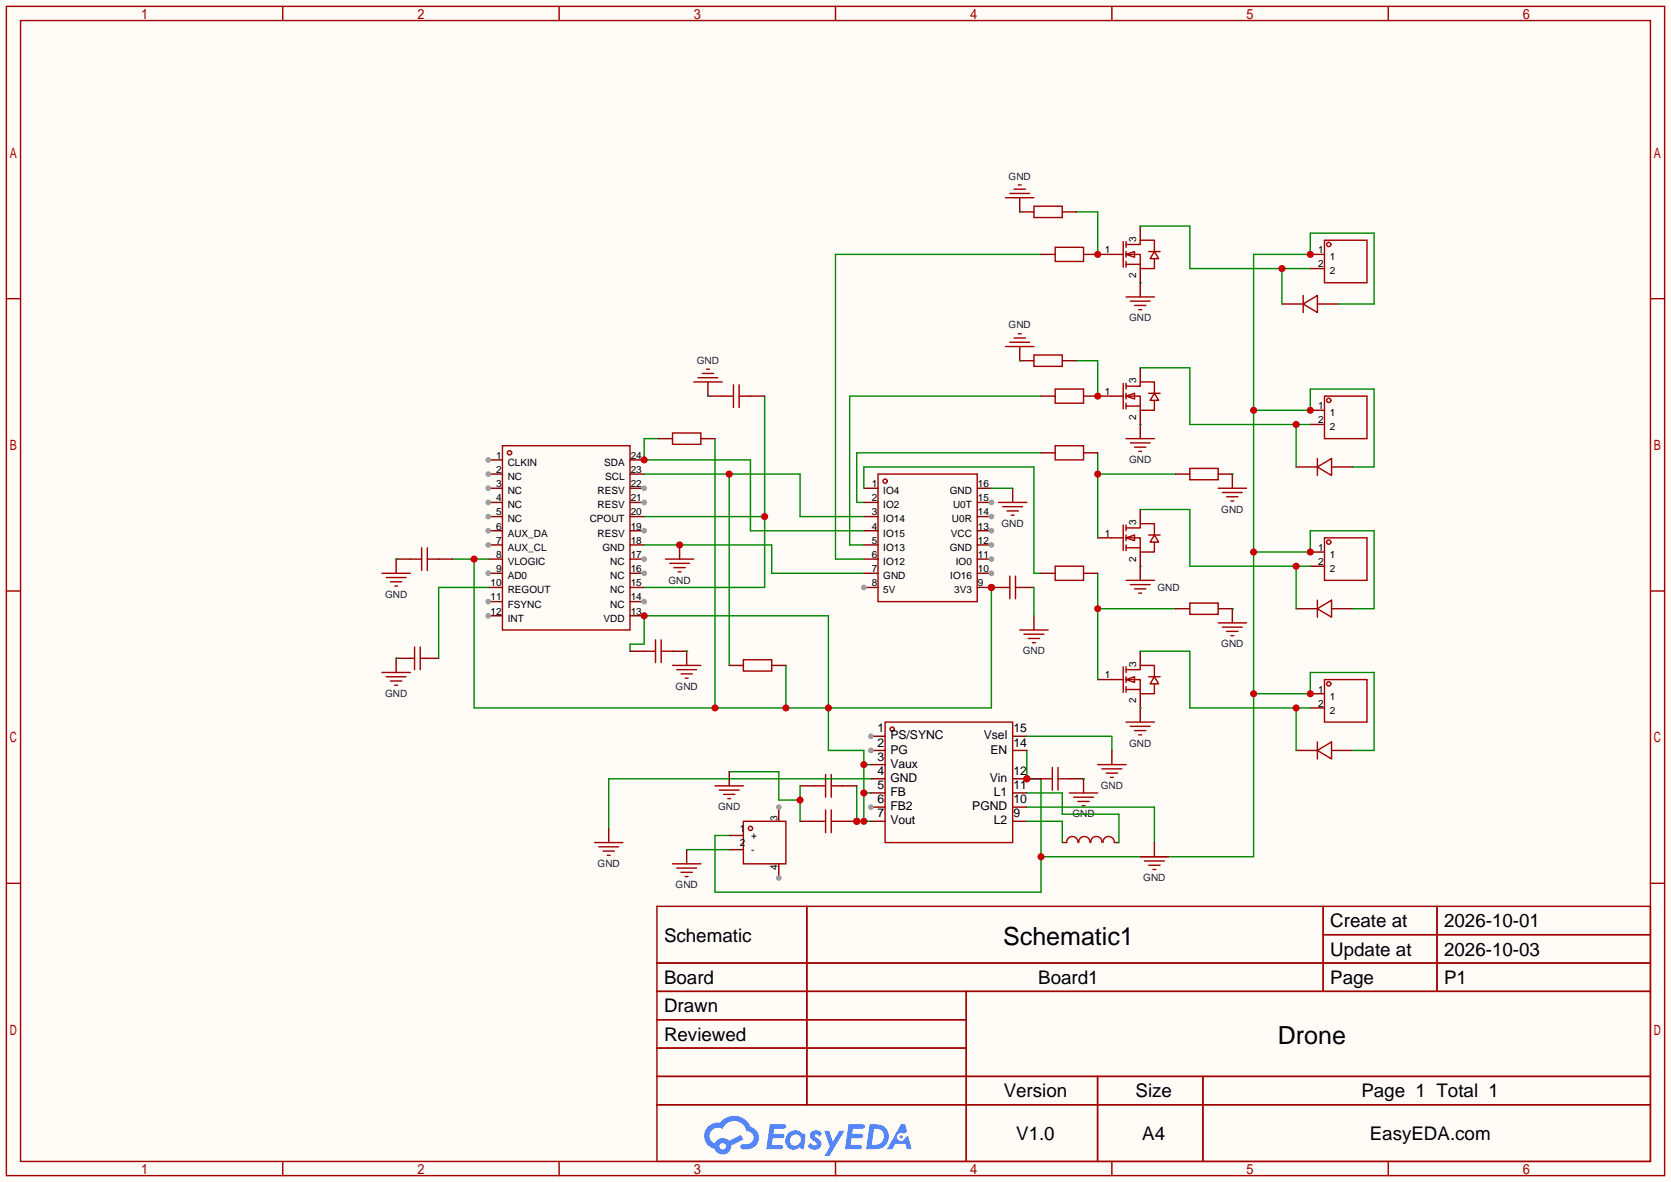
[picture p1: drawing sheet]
<svg xmlns="http://www.w3.org/2000/svg" width="299mm" height="212mm" viewBox="0 0 299 212" stroke-linecap="round" stroke-linejoin="round" font-family="sans-serif">
<path d="M0 0h299.5v211.8h-299.5z" fill="#fffcf7"/>
<g fill="none" stroke="#a10000" stroke-width=".25">
<path d="M1.1 1.1h297.2v209.6h-297.2zM3.7 3.7h292.1v204.5h-292.1zM50.7 1.1v2.6M100.2 1.1v2.6M149.7 1.1v2.6M199.3 1.1v2.6M248.8 1.1v2.6M1.1 53.5h2.6M295.8 53.5h2.5M1.1 105.9h2.6M295.8 105.9h2.5M1.1 158.3h2.6"/>
<path d="M295.8 158.3h2.5M117.7 162.4h178.1v45.8h-178.1zM117.7 172.6h178.1M117.7 177.7h178.1M144.6 162.4v35.6M173.2 177.7v30.5M237.1 162.4v15.3M237.1 167.5h58.7M257.5 162.4v15.3M117.7 182.8h55.5M117.7 192.9h178.1M117.7 187.8h55.5"/>
<path d="M117.7 198h178.1M196.7 192.9v15.3M215.6 192.9v15.3M50.7 208.2v2.5M100.2 208.2v2.5M149.7 208.2v2.5M199.3 208.2v2.5M248.8 208.2v2.5"/>
</g>
<g fill="#5487ff">
<path d="M145.5 202.8a1.3 1.3 0 0 1 1.8 .3l-.4 .6a.54 .54 0 0 0-.9-.2l.1 .2a1.58 1.58 0 0 1 1.1 1.6 1.43 1.43 0 0 1-2.5 .1l.5-.6a.64 .64 0 0 0 .5 .5 .64 .64 0 0 0 .7-.3l-.2-.2a1.6 1.6 0 0 1-1-1.6z"/>
<path d="M147.7 202.7h.9l.7 1.9 1.1-1.9h.9l-2.7 4.5h-.9l1-1.7z"/>
<path d="M138 201.5h1.6a1.31 1.31 0 0 1 1.2 .2 .4 .4 0 0 1-.3 .6h-1.8l-.1 .9h1.6a.4 .4 0 0 1 .4 .4 .4 .4 0 0 1-.4 .4h-1.7l-.2 1.2h.8a1.23 1.23 0 0 1 1.2 .2 .39 .39 0 0 1-.3 .6h-2.7z"/>
<path d="M152.1 201.5h1.6a1.32 1.32 0 0 1 1.3 .2 .39 .39 0 0 1-.4 .6h-1.7l-.2 .9h1.7a.4 .4 0 0 1 .3 .4 .4 .4 0 0 1-.4 .4h-1.7l-.2 1.2h.8a1.23 1.23 0 0 1 1.2 .2 .39 .39 0 0 1-.3 .6h-2.7z"/>
<path d="M161.5 201.5h.7l.4 1.3-.7 .4a.75 .75 0 0 0-1.1 .3 .75 .75 0 0 0 .5 1 .75 .75 0 0 0 .9-.6l.6-.3 .6 2.4h-.9l-.2-1h-1.9l-.5 1h-.9z"/>
<path d="M155.9 201.5l-.7 4.5h1.5a2.27 2.27 0 0 0 2.6-2.3 2.27 2.27 0 0 0-2.7-2.2zM156.6 202.3a1.5 1.5 0 0 1 1.8 1.5 1.5 1.5 0 0 1-1.9 1.4h-.3z"/>
<path d="M141.3 203.1a1.62 1.62 0 0 0-.4 2.1 1.62 1.62 0 0 0 2 .7l.4-.3 .3 .3 .5 .1 .3-2.5-.2-.3h-.4a1.58 1.58 0 0 0-2.5-.1zM141.9 203.6a.98 .98 0 0 1 1.5 .2 .98 .98 0 0 1-.6 1.5 .94 .94 0 0 1-1.2-.4 .94 .94 0 0 1 .3-1.3z"/>
<path d="M126.9 201.9a2.37 2.37 0 0 0 1.2 4 1.54 1.54 0 0 0 1.7 1 1.54 1.54 0 0 0 1.3-1.6l2.1-1.1-.5-.8-2 1.1a1.57 1.57 0 0 0-2.6 .4 1.5 1.5 0 0 1-.8-2.1 1.5 1.5 0 0 1 2.2-.5 2.23 2.23 0 0 1 2.3-1.4 2.23 2.23 0 0 1 2 1.8 1.16 1.16 0 0 1 1.2 1.1 1.16 1.16 0 0 1-1 1.3h-.7a.47 .47 0 0 0-.6 .3 .47 .47 0 0 0 .4 .6 2.23 2.23 0 0 0 2.3-.7 2.23 2.23 0 0 0 .4-2.3 2.16 2.16 0 0 0-1.3-1.1 3.2 3.2 0 0 0-5.4-.7l-1.2 .1zM129 205.4a.58 .58 0 0 1 1.1 0 .58 .58 0 0 1-1.1 0z"/>
<circle cx="161.5" cy="203.8" r=".28"/>
</g>
<g fill="none" stroke="#a10000" stroke-width=".25">
<path d="M90 79.9h22.9v33h-22.9z"/>
<circle cx="91.3" cy="81.2" r=".38"/>
</g>
<path d="M87.5 82.4h2.5" fill="none" stroke="#870000" stroke-width=".25"/>
<circle cx="87.5" cy="82.4" r=".51" fill="#999"/>
<path d="M87.5 85h2.5" fill="none" stroke="#870000" stroke-width=".25"/>
<circle cx="87.5" cy="85" r=".51" fill="#999"/>
<path d="M87.5 87.5h2.5" fill="none" stroke="#870000" stroke-width=".25"/>
<circle cx="87.5" cy="87.5" r=".51" fill="#999"/>
<path d="M87.5 90h2.5" fill="none" stroke="#870000" stroke-width=".25"/>
<circle cx="87.5" cy="90" r=".51" fill="#999"/>
<path d="M87.5 92.6h2.5" fill="none" stroke="#870000" stroke-width=".25"/>
<circle cx="87.5" cy="92.6" r=".51" fill="#999"/>
<path d="M87.5 95.1h2.5" fill="none" stroke="#870000" stroke-width=".25"/>
<circle cx="87.5" cy="95.1" r=".51" fill="#999"/>
<path d="M87.5 97.7h2.5" fill="none" stroke="#870000" stroke-width=".25"/>
<circle cx="87.5" cy="97.7" r=".51" fill="#999"/>
<path d="M87.5 100.2h2.5M87.5 102.7h2.5" fill="none" stroke="#870000" stroke-width=".25"/>
<circle cx="87.5" cy="102.7" r=".51" fill="#999"/>
<path d="M87.5 105.3h2.5M87.5 107.8h2.5" fill="none" stroke="#870000" stroke-width=".25"/>
<circle cx="87.5" cy="107.8" r=".51" fill="#999"/>
<path d="M87.5 110.4h2.5" fill="none" stroke="#870000" stroke-width=".25"/>
<circle cx="87.5" cy="110.4" r=".51" fill="#999"/>
<path d="M112.9 110.4h2.5M112.9 107.8h2.5" fill="none" stroke="#870000" stroke-width=".25"/>
<circle cx="115.4" cy="107.8" r=".51" fill="#999"/>
<path d="M112.9 105.3h2.5M112.9 102.7h2.5" fill="none" stroke="#870000" stroke-width=".25"/>
<circle cx="115.4" cy="102.7" r=".51" fill="#999"/>
<path d="M112.9 100.2h2.5" fill="none" stroke="#870000" stroke-width=".25"/>
<circle cx="115.4" cy="100.2" r=".51" fill="#999"/>
<path d="M112.9 97.7h2.5M112.9 95.1h2.5" fill="none" stroke="#870000" stroke-width=".25"/>
<circle cx="115.4" cy="95.1" r=".51" fill="#999"/>
<path d="M112.9 92.6h2.5M112.9 90h2.5" fill="none" stroke="#870000" stroke-width=".25"/>
<circle cx="115.4" cy="90" r=".51" fill="#999"/>
<path d="M112.9 87.5h2.5" fill="none" stroke="#870000" stroke-width=".25"/>
<circle cx="115.4" cy="87.5" r=".51" fill="#999"/>
<path d="M112.9 85h2.5M112.9 82.4h2.5M154.8 87.5h2.6M154.8 90h2.6M154.8 92.6h2.6M154.8 95.1h2.6M154.8 97.7h2.6M154.8 100.2h2.6M154.8 102.7h2.6M154.8 105.3h2.6" fill="none" stroke="#870000" stroke-width=".25"/>
<g fill="none" stroke="#a10000" stroke-width=".25">
<path d="M157.4 85h17.7v22.8h-17.7z"/>
<circle cx="158.6" cy="86.2" r=".38"/>
</g>
<circle cx="154.8" cy="105.3" r=".51" fill="#999"/>
<path d="M175.1 105.3h2.6M175.1 102.7h2.6" fill="none" stroke="#870000" stroke-width=".25"/>
<circle cx="177.7" cy="102.7" r=".51" fill="#999"/>
<path d="M175.1 100.2h2.6" fill="none" stroke="#870000" stroke-width=".25"/>
<circle cx="177.7" cy="100.2" r=".51" fill="#999"/>
<path d="M175.1 97.7h2.6" fill="none" stroke="#870000" stroke-width=".25"/>
<circle cx="177.7" cy="97.7" r=".51" fill="#999"/>
<path d="M175.1 95.1h2.6" fill="none" stroke="#870000" stroke-width=".25"/>
<circle cx="177.7" cy="95.1" r=".51" fill="#999"/>
<path d="M175.1 92.6h2.6" fill="none" stroke="#870000" stroke-width=".25"/>
<circle cx="177.7" cy="92.6" r=".51" fill="#999"/>
<path d="M175.1 90h2.6" fill="none" stroke="#870000" stroke-width=".25"/>
<circle cx="177.7" cy="90" r=".51" fill="#999"/>
<g fill="none" stroke="#870000" stroke-width=".25">
<path d="M196.7 45.6h2.6M204.3 40.5v2.6M204.3 48.1v2.6M229.7 54.5h3.9M236.1 54.5h3.8M196.7 71h2.6M204.3 65.9v2.6M204.3 73.5v2.6M175.1 87.5h2.6M196.7 96.4h2.6M204.3 91.3v2.6M204.3 98.9v2.6"/>
<path d="M232.3 83.7h3.8M238.6 83.7h3.8M204.3 116.7v2.6M232.3 109.1h3.8M238.6 109.1h3.8M196.7 121.8h2.6M204.3 124.3v2.6M232.3 134.5h3.8M238.6 134.5h3.8"/>
</g>
<g fill="none" stroke="#a10000" stroke-width=".25">
<path d="M199.3 45.6h2M201.3 43.3v4.6M201.8 45.6l1.5-.5v1zM201.8 43.8h2.5v-.7h2.6v2M201.8 45.6h2.5v2.5h2.6v-1.7M201.8 47.4h2.5M201.8 43.3v1M201.8 45.1v1M201.8 46.9v1M205.9 45.1h2M206.9 45.1l.7 1.3h-1.5zM233.6 54.5l2.5-1.5v3z"/>
<path d="M233.6 53v3M199.3 71h2M201.3 68.7v4.6M201.8 71l1.5-.5v1zM201.8 69.2h2.5v-.7h2.6v2M201.8 71h2.5v2.5h2.6v-1.7M201.8 68.7v1M201.8 70.5v1M201.8 72.3v1M201.8 72.8h2.5M205.9 70.5h2M206.9 70.5l.7 1.3h-1.5z"/>
<path d="M199.3 96.4h2M201.3 94.1v4.6M201.8 96.4l1.5-.5v1zM201.8 94.6h2.5v-.7h2.6v2M201.8 96.4h2.5v2.5h2.6v-1.7M201.8 94.1v1M201.8 95.9v1M201.8 97.7v1M201.8 98.2h2.5M205.9 95.9h2M206.9 95.9l.7 1.3h-1.5zM236.1 83.7l2.5-1.5v3z"/>
<path d="M236.1 82.2v3M201.3 119.5v4.6M201.8 119.5v1M236.1 109.1l2.5-1.5v3zM236.1 107.6v3M199.3 121.8h2M201.8 121.8l1.5-.5v1zM201.8 120h2.5v-.7h2.6v2M201.8 121.8h2.5v2.5h2.6v-1.7M201.8 121.3v1M201.8 123.1v1M201.8 123.6h2.5"/>
<path d="M205.9 121.3h2M206.9 121.3l.7 1.3h-1.5zM236.1 134.5l2.5-1.5v3zM236.1 133v3"/>
</g>
<path d="M115.4 97.7h22.9v5h16.5M115.4 85h28v7.6h11.4M130.7 85v34.3" fill="none" stroke="#008700" stroke-width=".25"/>
<circle cx="130.7" cy="85" r=".63" fill="#c00"/>
<path d="M118 78.6h-2.6v3.8h19.1v12.7h20.3" fill="none" stroke="#008700" stroke-width=".25"/>
<circle cx="115.4" cy="82.4" r=".63" fill="#c00"/>
<path d="M186.6 45.6h-36.9v54.6h5.1M186.6 71h-34.3v26.7h2.5M196.7 81.2v15.2M196.7 85h14" fill="none" stroke="#008700" stroke-width=".25"/>
<circle cx="196.7" cy="85" r=".63" fill="#c00"/>
<path d="M154.8 87.5v-3.8h30.5v19h1.3M186.6 81.2h-33.1v8.8h1.3M196.7 102.7v19.1M196.7 109.1h14" fill="none" stroke="#008700" stroke-width=".25"/>
<circle cx="196.7" cy="109.1" r=".63" fill="#c00"/>
<path d="M204.3 65.9h8.9v10.2h21.6M232.3 76.1v7.6" fill="none" stroke="#008700" stroke-width=".25"/>
<circle cx="232.3" cy="76.1" r=".63" fill="#c00"/>
<path d="M204.3 40.5h8.9v7.6h21.6M229.7 48.1v6.4" fill="none" stroke="#008700" stroke-width=".25"/>
<circle cx="229.7" cy="48.1" r=".63" fill="#c00"/>
<path d="M128.1 78.6v48.3M81.2 100.2h6.3M85 100.2v26.7h92.7v-21.6M112.9 116.7v-1.3h2.5v-5h33.1v24.1h6.3v12.7M140.8 119.3v7.6M154.8 137h1.3M153.5 140.8v6.4h2.6M154.8 142.1h1.3" fill="none" stroke="#008700" stroke-width=".25"/>
<g fill="#c00">
<circle cx="148.5" cy="126.9" r=".63"/>
<circle cx="177.7" cy="105.3" r=".63"/>
<circle cx="154.8" cy="137" r=".63"/>
<circle cx="154.8" cy="142.1" r=".63"/>
<circle cx="154.8" cy="147.2" r=".63"/>
<circle cx="153.5" cy="147.2" r=".63"/>
<circle cx="115.4" cy="110.4" r=".63"/>
<circle cx="140.8" cy="126.9" r=".63"/>
<circle cx="128.1" cy="126.9" r=".63"/>
<circle cx="85" cy="100.2" r=".63"/>
</g>
<path d="M204.3 50.7v2.5M204.3 76.1v2.5M121.8 97.7v2.5M204.3 101.5v2.5M204.3 126.9v2.5M123.1 152.3v2.5" fill="none" stroke="#870000" stroke-width=".25"/>
<g fill="none" stroke="#a10000" stroke-width=".25">
<path d="M201.8 53.2h5.1M202.6 54h3.5M203.3 54.7h2.1M204.1 55.5h.5M201.8 78.6h5.1M202.6 79.4h3.5M203.3 80.1h2.1M204.1 80.9h.5M201.8 104h5.1M202.6 104.8h3.5M203.3 105.5h2.1M204.1 106.3h.5"/>
<path d="M201.8 129.4h5.1M202.6 130.2h3.5M203.3 130.9h2.1M204.1 131.7h.5M120.5 154.8h5.1M121.3 155.6h3.5M122 156.3h2.1M122.8 157.1h.5"/>
</g>
<circle cx="121.8" cy="97.7" r=".63" fill="#c00"/>
<g fill="none" stroke="#a10000" stroke-width=".25">
<path d="M237.4 43.1h7.6v7.6h-7.6zM237.4 71h7.6v7.6h-7.6zM178.9 90h5.1M179.7 90.8h3.6M180.5 91.6h2M181.2 92.3h.5M237.4 96.4h7.6v7.6h-7.6zM119.3 100.2h5M120 101h3.6M120.8 101.7h2M121.5 102.5h.5M237.4 121.8h7.6v7.6h-7.6z"/>
<circle cx="238.1" cy="43.8" r=".38"/>
<circle cx="238.1" cy="71.8" r=".38"/>
<circle cx="238.1" cy="97.2" r=".38"/>
<circle cx="238.1" cy="122.6" r=".38"/>
</g>
<path d="M234.8 45.6h2.6M234.8 48.1h2.6M234.8 73.5h2.6M234.8 76.1h2.6M181.5 87.5v2.5M234.8 98.9h2.6M234.8 101.5h2.6M234.8 124.3h2.6M234.8 126.9h2.6" fill="none" stroke="#870000" stroke-width=".25"/>
<path d="M239.9 54.5h6.4v-12.7h-11.5v3.8h-10.1v107.9h-38.1M224.7 73.5h10.1v-3.8h11.5v14h-3.9M177.7 87.5h3.8M224.7 98.9h10.1v-3.8h11.5v14h-3.9M184 134.5v5.1h2.6v20.3h-58.5v-10.2h2.6M224.7 124.3h10.1v-3.8h11.5v14h-3.9M123.1 152.3h7.6" fill="none" stroke="#008700" stroke-width=".25"/>
<g fill="#c00">
<circle cx="186.6" cy="153.5" r=".63"/>
<circle cx="184" cy="139.6" r=".63"/>
<circle cx="224.7" cy="124.3" r=".63"/>
<circle cx="224.7" cy="98.9" r=".63"/>
<circle cx="224.7" cy="73.5" r=".63"/>
<circle cx="234.8" cy="73.5" r=".63"/>
<circle cx="234.8" cy="45.6" r=".63"/>
<circle cx="234.8" cy="98.9" r=".63"/>
<circle cx="234.8" cy="124.3" r=".63"/>
</g>
<g fill="none" stroke="#a10000" stroke-width=".25">
<path d="M158.6 129.4h22.9v21.6h-22.9z"/>
<circle cx="159.9" cy="130.7" r=".38"/>
</g>
<path d="M156.1 132h2.5" fill="none" stroke="#870000" stroke-width=".25"/>
<circle cx="156.1" cy="132" r=".51" fill="#999"/>
<path d="M156.1 134.5h2.5" fill="none" stroke="#870000" stroke-width=".25"/>
<circle cx="156.1" cy="134.5" r=".51" fill="#999"/>
<path d="M156.1 137h2.5M156.1 139.6h2.5M156.1 142.1h2.5M156.1 144.7h2.5" fill="none" stroke="#870000" stroke-width=".25"/>
<circle cx="156.1" cy="144.7" r=".51" fill="#999"/>
<path d="M181.5 139.6h5.1M181.5 134.5h2.5M181.5 132h2.5M156.1 147.2h2.5M181.5 147.2h2.5M181.5 144.7h2.5M181.5 142.1h2.5" fill="none" stroke="#870000" stroke-width=".25"/>
<path d="M188.6 137.5v4.1" fill="none" stroke="#a10000" stroke-width=".25"/>
<circle cx="184" cy="139.6" r=".63" fill="#c00"/>
<path d="M186.6 139.6h2M189.6 139.6h2M189.6 137.5v4.1M148 145.2v4M149 147.2h2M149 145.2v4M191.6 142.1h5.1M192.4 142.9h3.6M193.2 143.6h2M193.9 144.4h.5" fill="none" stroke="#a10000" stroke-width=".25"/>
<path d="M191.6 139.6h2.6v2.5M143.4 147.2h2.5M151 147.2h2.5" fill="none" stroke="#870000" stroke-width=".25"/>
<path d="M194.2 139.6h.1" fill="none" stroke="#008700" stroke-width=".25"/>
<circle cx="153.5" cy="147.2" r=".63" fill="#c00"/>
<path d="M148 138.8v4.1M149 138.8v4.1M145.9 147.2h2.1M145.9 140.8h2.1M149 140.8h2" fill="none" stroke="#a10000" stroke-width=".25"/>
<path d="M143.4 140.8h2.5M151 140.8h2.5" fill="none" stroke="#870000" stroke-width=".25"/>
<path d="M130.7 138.3h8.9v5.1h3.8M143.4 140.8v6.4" fill="none" stroke="#008700" stroke-width=".25"/>
<circle cx="143.4" cy="143.4" r=".63" fill="#c00"/>
<path d="M177.7 105.3h2.5M130.7 138.3v2.5M199.3 134.5v2.5M109.1 148.5v2.5M190.4 151h.7M199.8 151h.7M206.9 151v2.5" fill="none" stroke="#870000" stroke-width=".25"/>
<g fill="none" stroke="#a10000" stroke-width=".25">
<path d="M181 103.3v4M182 103.3v4M196.7 137h5.1M197.5 137.8h3.5M198.2 138.6h2.1M199 139.3h.5M106.6 151h5M107.3 151.8h3.6M108.1 152.5h2M108.8 153.3h.5M128.1 140.8h5.1M128.9 141.6h3.6"/>
<path d="M129.7 142.4h2M130.4 143.1h.5M191.2 151a1.01 1.01 0 0 1 1-1.1 1.01 1.01 0 0 1 1 1.1M193.3 151a1.01 1.01 0 0 1 1-1.1 1.01 1.01 0 0 1 1 1.1M195.5 151a1.01 1.01 0 0 1 1-1.1 1.01 1.01 0 0 1 1 1.1M197.7 151a1.01 1.01 0 0 1 1-1.1 1.01 1.01 0 0 1 1 1.1M204.3 153.5h5.1M205.1 154.3h3.6M205.9 155.1h2M206.6 155.8h.5"/>
</g>
<path d="M156.1 139.6h-47v8.9M184 132h15.3v2.5M184 144.7h22.9v6.3M184 142.1h6.4v3.8h10.1v5.1M184 147.2h6.4v3.8" fill="none" stroke="#008700" stroke-width=".25"/>
<circle cx="177.7" cy="105.3" r=".63" fill="#c00"/>
<path d="M182.8 105.3h2.5M185.3 110.4v2.5" fill="none" stroke="#870000" stroke-width=".25"/>
<path d="M180.2 105.3h.8M182 105.3h.8M182.8 112.9h5M183.5 113.7h3.6M184.3 114.4h2M185 115.2h.5" fill="none" stroke="#a10000" stroke-width=".25"/>
<path d="M204.3 91.3h8.9v10.2h21.6M185.3 105.3v5.1M232.3 101.5v7.6" fill="none" stroke="#008700" stroke-width=".25"/>
<circle cx="232.3" cy="101.5" r=".63" fill="#c00"/>
<path d="M204.3 116.7h8.9v10.2h21.6M232.3 126.9v7.6" fill="none" stroke="#008700" stroke-width=".25"/>
<circle cx="232.3" cy="126.9" r=".63" fill="#c00"/>
<path d="M189.1 44.3h5.1v2.6h-5.1zM189.1 69.7h5.1v2.6h-5.1zM189.1 79.9h5.1v2.5h-5.1zM189.1 101.5h5.1v2.5h-5.1z" fill="none" stroke="#a10000" stroke-width=".25"/>
<path d="M186.6 45.6h2.5M194.2 45.6h2.5M186.6 71h2.5M194.2 71h2.5M186.6 81.2h2.5M194.2 81.2h2.5M186.6 102.7h2.5M194.2 102.7h2.5" fill="none" stroke="#870000" stroke-width=".25"/>
<path d="M192.9 38h3.8v7.6" fill="none" stroke="#008700" stroke-width=".25"/>
<circle cx="196.7" cy="45.6" r=".63" fill="#c00"/>
<path d="M182.8 38h2.5M190.4 38h2.5M182.8 64.6h2.5M190.4 64.6h2.5M210.7 85h2.5M218.3 85h2.6M210.7 109.1h2.5M218.3 109.1h2.6" fill="none" stroke="#870000" stroke-width=".25"/>
<path d="M185.3 37h5.1v2h-5.1zM185.3 63.6h5.1v2.1h-5.1zM213.2 83.9h5.1v2.1h-5.1zM213.2 108.1h5.1v2h-5.1z" fill="none" stroke="#a10000" stroke-width=".25"/>
<path d="M192.9 64.6h3.8v6.4" fill="none" stroke="#008700" stroke-width=".25"/>
<circle cx="196.7" cy="71" r=".63" fill="#c00"/>
<path d="M182.8 35.4v2.6M118 78.6h2.5M125.6 78.6h2.5M182.8 62.1v2.5M220.9 85v2.5M73.5 100.2h-2.5v2.5M78.6 100.2h2.6M112.9 116.7h2.5M120.5 116.7h2.6v2.6M130.7 119.3h2.5M138.3 119.3h2.5M220.9 109.1v2.5" fill="none" stroke="#870000" stroke-width=".25"/>
<g fill="none" stroke="#a10000" stroke-width=".25">
<path d="M180.2 35.4h5.1M181 34.7h3.5M181.7 33.9h2.1M182.5 33.1h.5M182.5 59.8h.5M120.5 77.6h5.1v2h-5.1zM180.2 62.1h5.1M181 61.3h3.5M181.7 60.6h2.1M75.6 98.2v4M76.6 98.2v4M218.3 87.5h5.1"/>
<path d="M219.1 88.3h3.5M219.8 89h2.1M220.6 89.8h.5M68.5 102.7h5M69.2 103.5h3.6M70 104.3h2M70.7 105h.5M73.5 100.2h2.1M76.6 100.2h2M115.4 116.7h2.1M117.5 114.7v4M118.5 116.7h2"/>
<path d="M118.5 114.7v4M120.5 119.3h5.1M133.2 118.2h5.1v2.1h-5.1zM218.3 111.6h5.1M219.1 112.4h3.5M219.8 113.2h2.1M220.6 113.9h.5M121.3 120h3.5M122 120.8h2.1M122.8 121.5h.5"/>
</g>
<path d="M182.8 38h.1M137 71v34.3h-21.6M182.8 64.6h.1M115.4 92.6h21.6M220.9 85h.1M71 100.2h.1M123.1 116.7h.1M220.9 109.1h.1" fill="none" stroke="#008700" stroke-width=".25"/>
<circle cx="137" cy="92.6" r=".63" fill="#c00"/>
<path d="M204.3 50.7h.1M126.9 71h.1M204.3 76.1h.1M71 118h.1M87.5 105.3h-8.9v12.7M204.3 101.5h.1M204.3 126.9h.1" fill="none" stroke="#008700" stroke-width=".25"/>
<g fill="none" stroke="#a10000" stroke-width=".25">
<path d="M124.3 68.5h5.1M125.1 67.7h3.6M125.9 66.9h2M126.6 66.2h.5M129.4 71h2M131.4 69v4M132.5 69v4M132.5 71h2M73.5 118h.8M74.3 116v4M75.3 116v4M75.3 118h.8"/>
<path d="M68.5 120.5h5M69.2 121.3h3.6M70 122h2M70.7 122.8h.5M133.2 147.2h7.6v7.6h-7.6z"/>
<circle cx="134.5" cy="148.5" r=".38"/>
</g>
<path d="M126.9 68.5v2.5h2.5M134.5 71h2.5M73.5 118h-2.5v2.5M76.1 118h2.5M130.7 149.7h2.5M130.7 152.3h2.5M139.6 144.7v2.5" fill="none" stroke="#870000" stroke-width=".25"/>
<circle cx="139.6" cy="144.7" r=".51" fill="#999"/>
<path d="M139.6 154.8v2.6" fill="none" stroke="#870000" stroke-width=".25"/>
<circle cx="139.6" cy="157.4" r=".51" fill="#999"/>
<g font-size="4.5">
<text x="179.8" y="169.3">Schematic1</text>
<text x="229" y="187.1">Drone</text>
</g>
<g font-size="3.4">
<text x="238.4" y="166.2">Create at</text>
<text x="258.8" y="166.2">2026-10-01</text>
<text x="119" y="168.7">Schematic</text>
<text x="238.4" y="171.3">Update at</text>
<text x="258.8" y="171.3">2026-10-03</text>
<text x="119" y="176.4">Board</text>
<text x="186.1" y="176.4">Board1</text>
<text x="238.4" y="176.4">Page</text>
<text x="258.8" y="176.4">P1</text>
<text x="119" y="181.4">Drawn</text>
<text x="119" y="186.5">Reviewed</text>
<text x="179.9" y="196.7">Version</text>
<text x="203.5" y="196.7">Size</text>
<text x="244" y="196.7">Page 1 Total 1</text>
<text x="182.1" y="204.3">V1.0</text>
<text x="204.7" y="204.3">A4</text>
<text x="245.5" y="204.3">EasyEDA.com</text>
</g>
<g font-size="2.2">
<text x="157.3" y="131.3">1</text>
<text x="181.6" y="131.3">15</text>
<text x="157.3" y="133.8">2</text>
<text x="157.3" y="136.3">3</text>
<text x="159.6" y="132.5">PS/SYNC</text>
<text x="159.6" y="135.1">PG</text>
<text x="159.6" y="137.6">Vaux</text>
<text x="176.3" y="132.5">Vsel</text>
<text x="177.5" y="135.1">EN</text>
<text x="181.6" y="133.8">14</text>
<text x="157.3" y="138.9">4</text>
<text x="157.3" y="141.4">5</text>
<text x="157.3" y="144">6</text>
<text x="159.6" y="140.1">GND</text>
<text x="159.6" y="142.7">FB</text>
<text x="177.4" y="140.1">Vin</text>
<text x="178.1" y="142.7">L1</text>
<text x="181.6" y="144">10</text>
<text x="181.6" y="141.4">11</text>
<text x="181.6" y="138.9">12</text>
<text x="157.3" y="146.5">7</text>
<text x="159.6" y="145.2">FB2</text>
<text x="159.6" y="147.8">Vout</text>
<text x="174.2" y="145.2">PGND</text>
<text x="178.1" y="147.8">L2</text>
<text x="181.6" y="146.5">9</text>
</g>
<g font-size="1.8" fill="#000080">
<text x="180.8" y="32.2">GND</text>
<text x="180.8" y="58.9">GND</text>
<text x="202.3" y="57.6">GND</text>
<text x="124.9" y="65.2">GND</text>
<text x="202.3" y="83">GND</text>
<text x="179.5" y="94.4">GND</text>
<text x="218.9" y="91.9">GND</text>
<text x="69" y="107.1">GND</text>
<text x="119.8" y="104.6">GND</text>
<text x="207.4" y="105.9">GND</text>
<text x="183.3" y="117.3">GND</text>
<text x="218.9" y="116">GND</text>
<text x="69" y="124.9">GND</text>
<text x="121.1" y="123.6">GND</text>
<text x="202.3" y="133.8">GND</text>
<text x="197.3" y="141.4">GND</text>
<text x="128.7" y="145.2">GND</text>
<text x="192.2" y="146.5">GND</text>
<text x="107.1" y="155.4">GND</text>
<text x="121.1" y="159.2">GND</text>
<text x="204.9" y="157.9">GND</text>
</g>
<g font-size="1.8">
<text x="198" y="45.4">1</text>
<text x="203.6" y="43.3" transform="rotate(-90 203.6 43.3)">3</text>
<text x="236.2" y="45.4">1</text>
<text x="236.2" y="47.9">2</text>
<text x="238.3" y="46.6">1</text>
<text x="203.6" y="49.9" transform="rotate(-90 203.6 49.9)">2</text>
<text x="238.3" y="49.2">2</text>
<text x="198" y="70.8">1</text>
<text x="203.6" y="68.7" transform="rotate(-90 203.6 68.7)">3</text>
<text x="203.6" y="75.3" transform="rotate(-90 203.6 75.3)">2</text>
<text x="236.2" y="73.3">1</text>
<text x="236.2" y="75.9">2</text>
<text x="238.3" y="74.6">1</text>
<text x="238.3" y="77.1">2</text>
<text x="88.9" y="82.2">1</text>
<text x="91" y="83.5">CLKIN</text>
<text x="108.3" y="83.5">SDA</text>
<text x="113" y="82.2">24</text>
<text x="88.9" y="84.7">2</text>
<text x="88.9" y="87.3">3</text>
<text x="88.9" y="89.8">4</text>
<text x="91" y="86">NC</text>
<text x="91" y="88.6">NC</text>
<text x="107.1" y="88.6">RESV</text>
<text x="108.5" y="86">SCL</text>
<text x="113" y="89.8">21</text>
<text x="113" y="87.3">22</text>
<text x="113" y="84.7">23</text>
<text x="156.2" y="87.3">1</text>
<text x="156.2" y="89.8">2</text>
<text x="158.3" y="88.6">IO4</text>
<text x="170.2" y="88.6">GND</text>
<text x="175.3" y="89.8">15</text>
<text x="175.3" y="87.3">16</text>
<text x="88.9" y="92.4">5</text>
<text x="88.9" y="94.9">6</text>
<text x="91" y="91.1">NC</text>
<text x="91" y="93.6">NC</text>
<text x="105.7" y="93.6">CPOUT</text>
<text x="107.1" y="91.1">RESV</text>
<text x="113" y="94.9">19</text>
<text x="113" y="92.4">20</text>
<text x="156.2" y="92.4">3</text>
<text x="156.2" y="94.9">4</text>
<text x="158.3" y="91.1">IO2</text>
<text x="158.3" y="93.6">IO14</text>
<text x="170.6" y="93.6">U0R</text>
<text x="170.8" y="91.1">U0T</text>
<text x="175.3" y="94.9">13</text>
<text x="175.3" y="92.4">14</text>
<text x="203.6" y="94.1" transform="rotate(-90 203.6 94.1)">3</text>
<text x="88.9" y="97.4">7</text>
<text x="88.9" y="100">8</text>
<text x="91" y="96.2">AUX_DA</text>
<text x="91" y="98.7">AUX_CL</text>
<text x="91" y="101.3">VLOGIC</text>
<text x="107.1" y="96.2">RESV</text>
<text x="108" y="98.7">GND</text>
<text x="109.4" y="101.3">NC</text>
<text x="113" y="100">17</text>
<text x="113" y="97.4">18</text>
<text x="156.2" y="97.4">5</text>
<text x="156.2" y="100">6</text>
<text x="158.3" y="96.2">IO15</text>
<text x="158.3" y="98.7">IO13</text>
<text x="158.3" y="101.3">IO12</text>
<text x="170.2" y="98.7">GND</text>
<text x="170.4" y="96.2">VCC</text>
<text x="171.3" y="101.3">IO0</text>
<text x="175.3" y="100">11</text>
<text x="175.3" y="97.4">12</text>
<text x="198" y="96.2">1</text>
<text x="203.6" y="100.7" transform="rotate(-90 203.6 100.7)">2</text>
<text x="236.2" y="98.7">1</text>
<text x="236.2" y="101.3">2</text>
<text x="238.3" y="100">1</text>
<text x="87.9" y="105.1">10</text>
<text x="87.9" y="107.6">11</text>
<text x="88.9" y="102.5">9</text>
<text x="91" y="103.8">AD0</text>
<text x="91" y="106.3">REGOUT</text>
<text x="109.4" y="106.3">NC</text>
<text x="109.4" y="103.8">NC</text>
<text x="113" y="107.6">14</text>
<text x="113" y="105.1">15</text>
<text x="113" y="102.5">16</text>
<text x="156.2" y="102.5">7</text>
<text x="156.2" y="105.1">8</text>
<text x="158.3" y="103.8">GND</text>
<text x="158.3" y="106.3">5V</text>
<text x="170.3" y="103.8">IO16</text>
<text x="171" y="106.3">3V3</text>
<text x="175.3" y="105.1">9</text>
<text x="175.3" y="102.5">10</text>
<text x="238.3" y="102.5">2</text>
<text x="87.9" y="110.1">12</text>
<text x="91" y="108.9">FSYNC</text>
<text x="91" y="111.4">INT</text>
<text x="108.2" y="111.4">VDD</text>
<text x="109.4" y="108.9">NC</text>
<text x="113" y="110.1">13</text>
<text x="203.6" y="119.5" transform="rotate(-90 203.6 119.5)">3</text>
<text x="198" y="121.6">1</text>
<text x="236.2" y="124.1">1</text>
<text x="238.3" y="125.4">1</text>
<text x="203.6" y="126.1" transform="rotate(-90 203.6 126.1)">2</text>
<text x="236.2" y="126.7">2</text>
<text x="238.3" y="127.9">2</text>
<text x="132.6" y="149">1</text>
<text x="139.4" y="147.1" transform="rotate(-90 139.4 147.1)">3</text>
<text x="132.6" y="151.6">2</text>
<text x="134.6" y="150.3">+</text>
<text x="134.6" y="152.8">-</text>
<text x="139.4" y="155.9" transform="rotate(-90 139.4 155.9)">4</text>
</g>
</svg>
